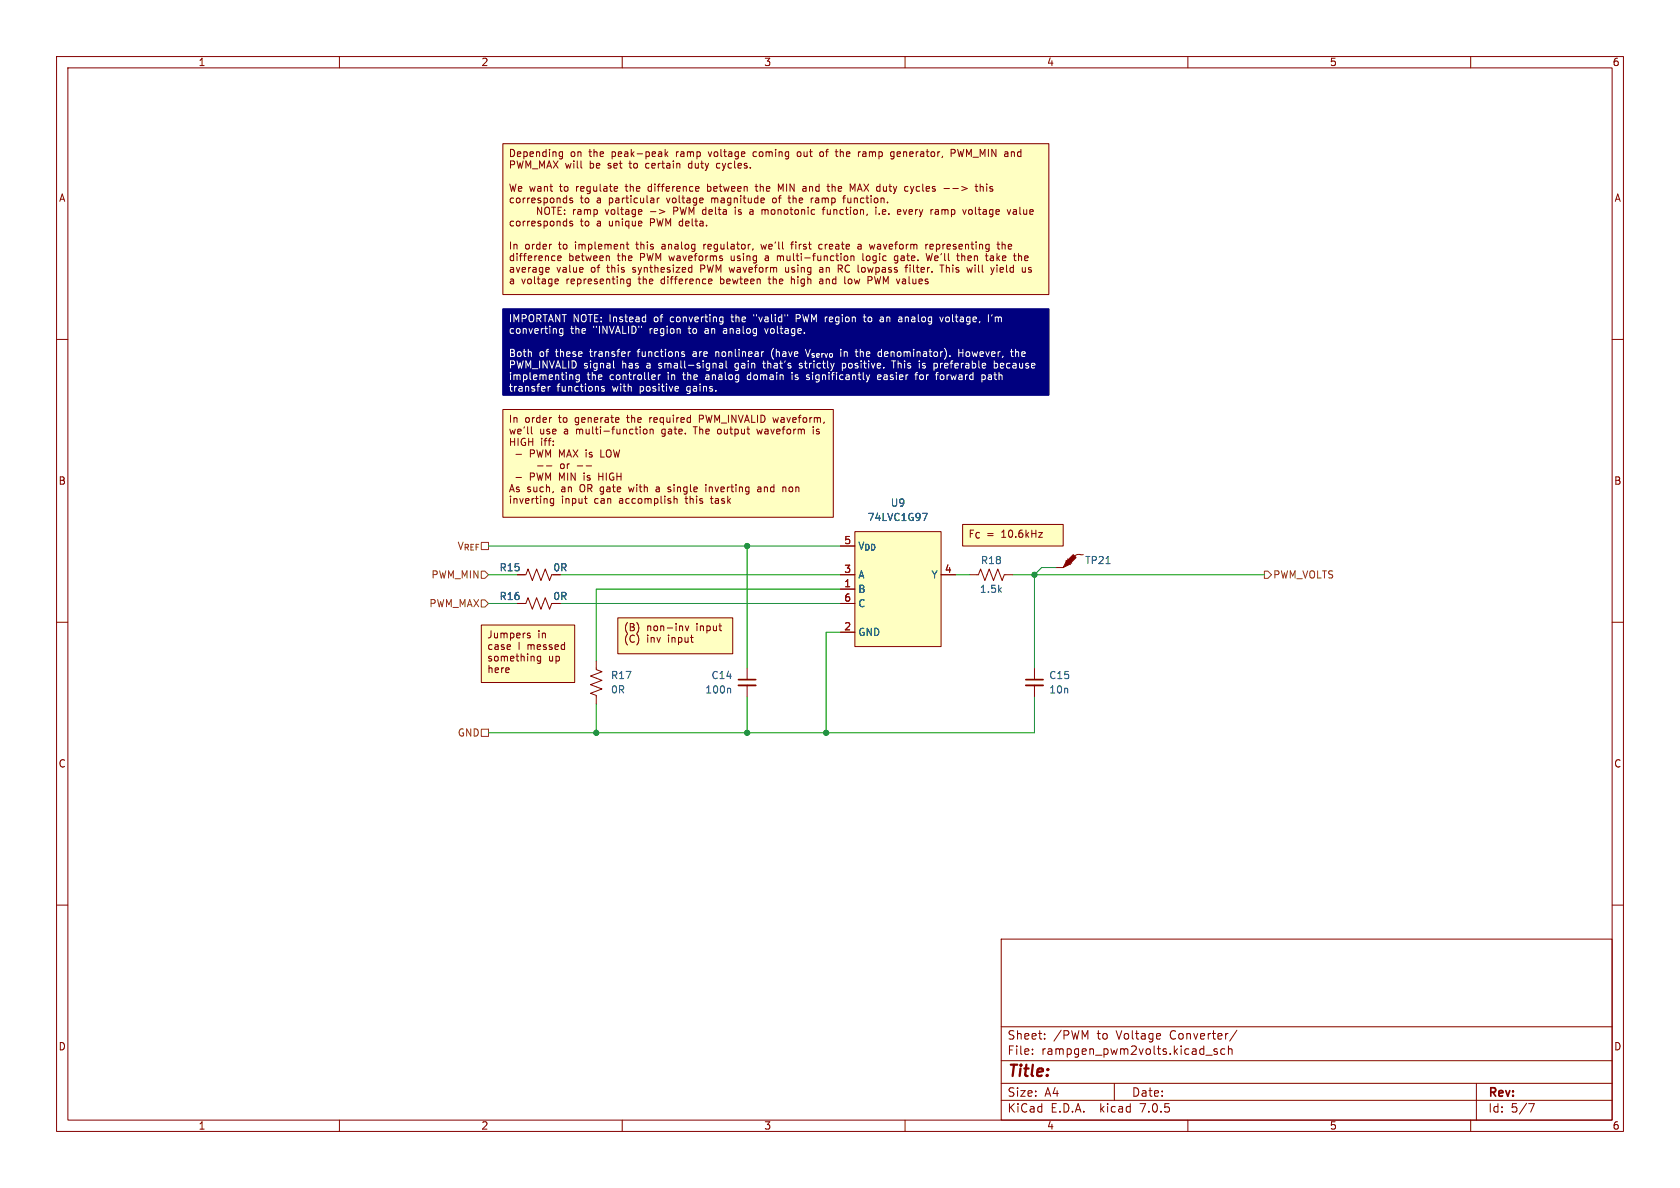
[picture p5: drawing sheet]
<svg xmlns="http://www.w3.org/2000/svg" width="297mm" height="210mm" viewBox="0 0 297 210" stroke-linecap="round" stroke-linejoin="round" font-family="sans-serif">
<path d="M0 0h297v210h-297z" fill="#fff" stroke="#fff" stroke-width=".18"/>
<g fill="none" stroke="#840000" stroke-width=".18">
<path d="M10 10h277v190h-277zM12 12h273v186h-273zM60 10v2M110 10v2M160 10v2M210 10v2M260 10v2M10 60h2M285 60h2M148.6 96.5h2.5M151.1 94h15.3v20.3h-15.3zM10 110h2"/>
<path d="M91.4 106.7h1.6l.3-1 .8 2 .8-2 .7 2 .8-2 .8 2 .3-1M91.4 101.6h1.6l.3-1 .8 2 .8-2 .7 2 .8-2 .8 2 .3-1M105.4 116.8v1.6l1 .3-2 .8 2 .8-2 .7 2 .8-2 .8 1 .3v1.6M132.1 118.1v2M148.6 106.7h2.5M148.6 101.6h2.5M148.6 104.1h2.5M148.6 111.8h2.5M166.4 101.6h2.5M285 110h2M132.1 121.2v2M10 160h2"/>
<path d="M285 160h2M177 166h108v32h-108zM60 198v2M110 198v2M160 198v2M177 194.5h108M177 191.5h108M177 187.5h108M177 181.5h108M182.5 186.3v.1M182.5 185.5v.1M184.7 183.6v.1"/>
<path d="M184.7 182.8v.1M197 191.5v3M205 182.7l.2 .4-.7 .1M205.1 183.6l-.1 .1M210 198v2M213.2 186.5h1.1M215.2 185.5l-.4-.1-.2 .2 .1 .2 .5 .2v.3h-.6M216.5 185.5l-.4-.1-.3 .3v.4l.2 .2h.5M217.2 185.5l.2-.1 .3 .1 .1 .9M217.2 184.9v1.5M218.7 182.1l-1.3 2M260 198v2"/>
<path d="M261 191.5v6.5M270.2 195.1h1l-.6 1.5"/>
</g>
<g fill="#ffffc2" stroke="#ffffc2" stroke-width=".18">
<path d="M109.2 109.2h20.3v6.4h-20.3z"/>
<path d="M88.9 25.4h96.5v26.7h-96.5z"/>
<path d="M85.1 110.5h16.5v10.2h-16.5z"/>
<path d="M88.9 72.4h58.4v19h-58.4z"/>
<path d="M170.2 92.7h17.8v3.8h-17.8z"/>
<path d="M151.1 94h15.3v20.3h-15.3z"/>
</g>
<path d="M88.9 54.6h96.5v15.3h-96.5z" fill="#00007f" stroke="#00007f" stroke-width=".18"/>
<path d="M130.6 121.2h3" fill="none" stroke="#840000" stroke-width=".33"/>
<path d="M130.6 120.1h3" fill="none" stroke="#840000" stroke-width=".3"/>
<path d="M163.1 90.7h.8l-.5 1.3M129 121.7l.2 .1v.7" fill="none" stroke="#006464" stroke-width=".18"/>
<g fill="#840000">
<path d="M188.5 99.3l.5 .5-1 .5z"/>
<path d="M188.5 99.3l1.2-1.3 .5 .6-1.2 1.2z"/>
</g>
<path d="M188.5 99.1l.7 .7M188.7 98.8l.8 .8" fill="none" stroke="#480000" stroke-width=".18"/>
<g fill="none" stroke="#840000" stroke-width=".18">
<path d="M88.9 25.4h96.5v26.7h-96.5zM95.8 36.6v1.3l-.8-1.3v1.3M96.3 37.1v.4a.42 .42 0 0 0 .4 .4 .42 .42 0 0 0 .4-.4v-.4M97.9 36.6v1.3M98.7 36.6v1.3h.6M98.7 37.2h.4M98.9 27.6l.2 .1 .3-.1M99.4 26.8v1.1l-.2 .2-.3-.1M99.4 26.9l-.3-.1-.2 .1M99.8 37.8v.1M99.8 37.1v.1M100.1 35l.1 .1"/>
<path d="M100.1 39.1l.1 .1M100.2 34.6v1.3M100.2 38.7v1.2M100.2 35.8l-.1 .1M100.2 39.9h-.1M100.8 39.2v.3l.4 .1 .1 .2-.2 .1h-.4M101.2 35.1l-.3-.1-.2 .2 .1 .2 .4 .1v.3h-.5M102.8 29.7h.1M108.8 33h.3l.1 .3-.6 .1M109.1 33.7l-.3 .1M113.4 37.8l-.3 .1M113.4 37.1l.1 .3-.6 .1"/>
<path d="M116.2 35v.9M116.6 35l-.4 .2M116.6 37.1l.9 .3-.9 .4M117.6 26.4v1.3M117.7 27.2l.4 .5M118.1 26.8l-.5 .5M123.2 33h.3l.1 .3-.6 .1M123.5 33.7l-.3 .1M133.5 33h.5M134.7 35l.4 .1v.2l-.6 .1M134.7 37.1v.8M134.9 37.1h-.1"/>
<path d="M135.1 35.8l-.4 .1M138 33.4l-.4-.9v1.3M139.3 35h.5M141.9 33.6l.2 .2h.3M142.3 33h-.3M142.4 33.3h-.3l-.2 .2M143.4 35v.9M143.7 35l-.3 .2M145 26.9l-.1 .2 .1 .5M145.5 36.8v1.1M146.2 33h.5M146.4 32.5v1.1l.3 .2"/>
<path d="M147.6 26.8h.5M147.8 26.4v1.1l.2 .2M149 35h.5M149.2 34.8v1.1M151.2 32.5l-.5 .9-.4-.9v1.3M151.8 26.8v.9M152.1 26.8l-.3 .3M154.8 37.1v.8M158 28l-.2 .1-.3-.1M158 26.9l-.3-.1-.3 .3 .2 .5h.4M159.2 37.1h-.4l-.1 .1v.6h.5M159.3 37.4l-.6 .1"/>
<path d="M160 33.7h.5M160 33h.5M164.9 37.1l-.3 .2M166.9 33.3h.9M168.8 26.5l-.7-.1v1.3M168.8 26.9l-.7 .2M170.2 37.1l.3 .8 .3-.8M172.4 33h.5M172.6 32.5v1.1l.3 .2M173.3 32.5v1.3M173.7 33l-.4 .1M178.1 37.1l.3 .8 .3-.8"/>
<path d="M96.7 47.3h.3l.1 .3-.6 .1M97 48.1h-.3M97.4 43.2h.1M98.3 49.3l.4 .1v.2l-.6 .1M98.6 45.7l.6-.2-.1-.2-.3-.1-.2 .2 .1 .6h.4M98.7 50.1l-.4 .1M107.7 45.3v.8M110.7 43.2h.5M110.9 42.8v1.1l.3 .1M111.4 49.4l-.3-.1-.3 .3 .1 .5h.5M111.4 49.3v1l-.2 .3-.3-.1M121.8 48.1h.5"/>
<path d="M121.8 47.3h.5M122.3 46.9v1.2M125.3 50.1h.5M125.3 49.4l.4-.1 .2 .3-.6 .1M127.6 45.7l.2 .1-.2 .3M133.1 44l-.1 .2M134.5 43.2l.3 .8M139.8 43.2h.5M140 42.8v1.2M145 47.3h-.1M145 47.6l-.1 .2 .1 .3M145 49.7l-.1 .2 .1 .3"/>
<path d="M145 49.3l-.1 .1M145.2 43.2h-.3l-.2 .2 .1 .5 .4 .1M148.2 46.9v1.2M148.2 47.5h.5M149.3 45.4l.2-.2 .3 .2 .1 .4-.1 .2-.3 .1-.2-.1zM149.3 48.9v1.1l.2 .2M150.4 45.4l.2-.2 .3 .1 .1 .8M150.4 45.2v.9M152.1 43.2h-.4M152.1 43.5h-.3l-.2 .2 .1 .3h.4M152.5 44.8v1.1l.2 .2M153.5 48.9v1.3"/>
<path d="M153.5 49.6h.4M153.9 44l.3-.6 .2 .6M158.2 46.4l.3 .1M158.6 45.2l-.4 .1-.1 .2 .1 .5 .4 .1M160.2 47v1.1M163.7 43.2v.8M163.7 44.8l.3 1.3 .3-.9M164 43.2l-.3 .2M166.5 46.9v1.2M169.3 44.8v1.1l.3 .2M171.9 47.3l-.2 .8-.3-.6-.2 .6M174.4 44.8v1.1l.3 .2"/>
<path d="M175.2 47.3l.3 .8M175.5 48.1l-.3 .4M175.8 47.3l-.3 .8M176.3 43.2h.4M176.4 42.8v1.1l.3 .1M179.2 45.2h.4M179.3 45.9l.3 .2M181.3 48l-.2 .1h-.3M181.3 47.3v.8M88.9 72.4h58.4v19h-58.4zM93.9 75.4v1.1l.2 .2M97.4 73.8h.1"/>
<path d="M97.8 78.6v.2M97.8 78v.1M109.2 73.8l.2 .3-.6 .1M109.4 74.6l-.2 .1M113.2 75.9v.8M113.8 76l.2-.1 .3 .1 .1 .5-.1 .1-.3 .1-.2-.1zM114.9 75.9v.8M115 75.9l-.1 .1M115.4 75.9l.1 .8M133.8 75.9l.2 .8M143.8 75.9v.8M91.2 80.3h1"/>
<path d="M91.2 84.4h1M95 82.4h1M96.6 82.4h1M97.5 88.1l-.2 .3v.3l.2 .3 .4-.1M97.8 88.1l.1 .1M97.8 86.9v.2M97.9 88.1v1.1l-.3 .2-.3-.1M102 82.4h1M103.6 88.9l.2 .1M103.6 82.4h1M119.2 87.7v1.3M119.6 88.2l.1 .8"/>
<path d="M124.8 85.7v.1M124.8 86.1v.8M134.3 86.1h-.3M134.4 86.4h-.3l-.2 .2 .1 .3h.4M138.4 86.1v.8M138.9 86.1h-.3l-.2 .1M148.6 96.5h2.5M170.2 92.7h17.8v3.8h-17.8zM183.6 94.1h.7l-.7 .9h.7M188.5 99.3l.5 .5-1 .5zM188.5 99.3l1.2-1.3 .5 .6-1.2 1.2zM191.5 98l-.2 .1a1.37 1.37 0 0 0-1.3 .2"/>
<path d="M85.1 110.5h16.5v10.2h-16.5zM91.4 101.6h1.3M91.4 106.7h1.3M93.3 112.3l.5 .2-.1 .2-.4 .1M93.3 112h.4M95.6 116v1l-.3 .3-.3-.1M95.6 116.1l-.4-.1-.2 .2 .1 .6h.5M109.2 109.2h20.3v6.4h-20.3zM120.6 110.7l.1 .8M121.2 110.6l.3 .9 .3-.9M122.1 112.7h.4M122.4 113.5h.1"/>
<path d="M127.1 110.6h.5M127.4 111.5h.2M148.6 101.6h2.5M148.6 106.7h2.5M148.6 104.1h2.5M148.6 111.8h2.5M166.4 101.6h2.5M171.4 101.6h1.6l.4-1 .7 2 .8-2 .7 2 .8-2 .8 2 .3-1h1.6M182.9 118.1v2M186.7 100.3h1.3M182.9 121.2v2"/>
</g>
<path d="M181.4 121.2h3" fill="none" stroke="#840000" stroke-width=".33"/>
<path d="M181.4 120.1h3" fill="none" stroke="#840000" stroke-width=".3"/>
<path d="M85.1 106h.6l.7 .7-.7 .6h-.6zM85.1 101h.6l.7 .6-.7 .6h-.6zM223.5 101h.7l.6 .6-.6 .6h-.7zM85.1 128.9h1.3v1.3h-1.3z" fill="none" stroke="#725600" stroke-width=".18"/>
<path d="M88.9 54.6h96.5v15.3h-96.5z" fill="none" stroke="#00007f" stroke-width=".18"/>
<g fill="none" stroke="#fff" stroke-width=".18">
<path d="M99.5 58.1v1l-.2 .3-.3-.1M99.5 58.1h-.4l-.2 .2 .1 .6h.5M114 56l.1 .1M114.1 55.6v1.3M114.1 56.8l-.1 .1M127.3 56.8h.5M127.3 56.1h.5M127.8 56v1.1l-.2 .2-.3-.1M135.2 58.1l.3 .8M139.2 55.6v.3M140.8 56.3h.4M141.2 55.6h-.4v1.3"/>
<path d="M152.6 56h.5M152.8 55.6v1.1l.2 .2M156 56l-.4 .1M156.1 56.4h-.4l-.1 .2v.2l.5 .1M158.9 56.8h.5M158.9 56.1h.5M159.4 56.3l-.5 .2M166.2 56l.3 .9 .3-.9M174.7 55.6v1.3M175.4 55.6l-.1 .3M96.9 68.3v.9M97 68.4l-.1 .1"/>
<path d="M101.2 66.3l.1 .8M101.9 66.4v.6l.1 .1 .4-.1M102.4 66.3v1l-.2 .2h-.3M106.8 68.4l-.3-.1-.2 .2 .1 .2 .4 .1v.3h-.5M108.5 63.8v1.1l.1 .2M111.1 62.2v.8M111.4 62.2l-.3 .2M115.7 66.3l.1 .3-.6 .1M115.8 67l-.1 .1M116.4 66.3v.8M116.4 66.4v.1M119.5 68.3l.4 .1v.2l-.6 .1"/>
<path d="M119.9 69.1l-.4 .1M120.5 62.4l.5 .4-.1 .2h-.4M121 62.2h-.3l-.2 .2M126.4 64.2l.2 .2v.7M127.2 64.3h.5v.8M127.7 64.5l-.4 .1-.2 .2 .2 .3 .4-.1M128.4 63.8v1.1l.1 .2M135 62.2h-.2M142.4 61.7l.4 1.3M142.6 67l.1 .1M142.6 66.3v.2l.1 .2M147.5 64.2l-.3 .9"/>
<path d="M148.9 64.2v1.3M148.9 65l.1 .1M151.2 62.2h.5M151.4 62.8l.3 .2M153.1 66.3l.4 .8M153.5 67.1l-.4 .4M153.8 66.3l-.3 .8M155.2 66.3l-.1 .6 .2 .2h.3M155.2 62.8l.3 .2h.3M155.7 66.6l-.6 .1M155.8 62.2h-.3l-.3 .2M161.7 66.3h.5"/>
<path d="M161.9 66v1.1M162.5 64.2v.9M165.1 65h.5M165.4 66.3h.4M165.6 65.9l-.1 1.2M167.9 62.9v.1M169.5 61.7v1.3M169.5 62.4h.7M173.6 66.3v1.2M174.1 66.3l.1 .2-.1 .5-.1 .1-.4-.1M175.8 63.8v1.3M175.9 64.2l-.1 .1"/>
<path d="M176.1 64.2l.3 .3v.3l-.3 .3-.3-.1M178.6 62.2h.5M178.8 61.7v1.1l.3 .2"/>
</g>
<g fill="none" stroke="#009600" stroke-width=".18">
<path d="M86.4 96.5h62.2M132.1 96.5v21.6M86.4 106.7h5M86.4 101.6h5M99.1 106.7h49.5M99.1 101.6h49.5M148.6 104.1h-43.2v12.7M148.6 111.8h-2.6v17.7M168.9 101.6h2.5M179.1 101.6h44.4M186.7 100.3h-2.6l-1.2 1.3v16.5M105.4 124.5v5"/>
<path d="M132.1 123.2v6.3M182.9 123.2v6.3h-96.5"/>
</g>
<path d="M163.1 90.7h.8l-.5 1.3" fill="none" stroke="#006464" stroke-width=".18"/>
<g fill="#009600" stroke="#009600" stroke-width=".18">
<circle cx="132.1" cy="129.5" r=".46"/>
<circle cx="105.4" cy="129.5" r=".46"/>
<circle cx="182.9" cy="101.6" r=".46"/>
<circle cx="146" cy="129.5" r=".46"/>
<circle cx="132.1" cy="96.5" r=".46"/>
</g>
<text font-size="2.8" fill="#840000" x="178" y="190.8">Title:</text>
<g font-size="2.1" fill="#840000">
<text x="178" y="183.9">Sheet:</text>
<text x="186.2" y="183.9">/PWM</text>
<text x="193.9" y="183.9">to</text>
<text x="197.3" y="183.9">Voltage</text>
<text x="206.8" y="183.9">Converter/</text>
<text x="178" y="186.6">File:</text>
<text x="184" y="186.6">rampgen_pwm2volts.kicad_sch</text>
<text x="178" y="196.8">KiCad</text>
<text x="178" y="194">Size:</text>
<text x="184.6" y="194">A4</text>
<text x="185.7" y="196.8">E.D.A.</text>
<text x="194.4" y="196.8">kicad</text>
<text x="200" y="194">Date:</text>
<text x="201.5" y="196.8">7.0.5</text>
<text x="263" y="194.2">Rev:</text>
<text x="263" y="196.8">Id:</text>
<text x="267" y="196.8">5/7</text>
</g>
<g font-size="1.8" fill="#840000">
<text x="35" y="11.8">1</text>
<text x="85" y="11.8">2</text>
<text x="135" y="11.8">3</text>
<text x="185" y="11.8">4</text>
<text x="235" y="11.8">5</text>
<text x="285" y="11.8">6</text>
<text x="89.9" y="28">Depending</text>
<text x="100.7" y="28">on</text>
<text x="104.1" y="28">the</text>
<text x="108.2" y="28">peak-peak</text>
<text x="119.7" y="28">ramp</text>
<text x="125.6" y="28">voltage</text>
<text x="133.6" y="28">coming</text>
<text x="141.5" y="28">out</text>
<text x="145.6" y="28">of</text>
<text x="148.6" y="28">the</text>
<text x="152.6" y="28">ramp</text>
<text x="158.5" y="28">generator,</text>
<text x="169.3" y="28">PWM_MIN and</text>
<text x="10.4" y="35.8">A</text>
<text x="89.9" y="30">PWM_MAX will</text>
<text x="89.9" y="34.1">We want</text>
<text x="98.9" y="34.1">to</text>
<text x="101.9" y="34.1">regulate</text>
<text x="104.2" y="30">be</text>
<text x="107.5" y="30">set</text>
<text x="110.8" y="34.1">the</text>
<text x="111.5" y="30">to</text>
<text x="114.4" y="30">certain</text>
<text x="114.9" y="34.1">difference</text>
<text x="122.1" y="30">duty</text>
<text x="125.4" y="34.1">between</text>
<text x="127.2" y="30">cycles.</text>
<text x="134.2" y="34.1">the</text>
<text x="138.2" y="34.1">MIN</text>
<text x="142.7" y="34.1">and</text>
<text x="147.2" y="34.1">the</text>
<text x="151.3" y="34.1">MAX duty</text>
<text x="161.2" y="34.1">cycles</text>
<text x="168.3" y="34.1">--&gt;</text>
<text x="174.1" y="34.1">this</text>
<text x="285.4" y="35.8">A</text>
<text x="89.9" y="36.2">corresponds</text>
<text x="89.9" y="40.3">corresponds</text>
<text x="101.1" y="38.2">ramp</text>
<text x="102.5" y="36.2">to</text>
<text x="102.5" y="40.3">to</text>
<text x="105.5" y="36.2">a</text>
<text x="105.5" y="40.3">a</text>
<text x="107" y="38.2">voltage</text>
<text x="107.7" y="36.2">particular</text>
<text x="107.7" y="40.3">unique</text>
<text x="115" y="38.2">-&gt;</text>
<text x="115.1" y="40.3">PWM delta.</text>
<text x="118.1" y="36.2">voltage</text>
<text x="119.2" y="38.2">PWM delta</text>
<text x="126" y="36.2">magnitude</text>
<text x="130.3" y="38.2">is</text>
<text x="133.1" y="38.2">a</text>
<text x="135.3" y="38.2">monotonic</text>
<text x="137" y="36.2">of</text>
<text x="140" y="36.2">the</text>
<text x="144" y="36.2">ramp</text>
<text x="146.3" y="38.2">function,</text>
<text x="149.9" y="36.2">function.</text>
<text x="155.7" y="38.2">i.e.</text>
<text x="159.7" y="38.2">every</text>
<text x="165.7" y="38.2">ramp</text>
<text x="171.6" y="38.2">voltage</text>
<text x="179.6" y="38.2">value</text>
<text x="89.9" y="44.4">In</text>
<text x="89.9" y="46.4">difference</text>
<text x="92.7" y="44.4">order</text>
<text x="98.8" y="44.4">to</text>
<text x="100.4" y="46.4">between</text>
<text x="101.7" y="44.4">implement</text>
<text x="109.2" y="46.4">the</text>
<text x="112.7" y="44.4">this</text>
<text x="113.2" y="46.4">PWM waveforms</text>
<text x="117.3" y="44.4">analog</text>
<text x="124.8" y="44.4">regulator,</text>
<text x="129.5" y="46.4">using</text>
<text x="135.1" y="44.4">we'll</text>
<text x="135.7" y="46.4">a</text>
<text x="137.9" y="46.4">multi-function</text>
<text x="140.6" y="44.4">first</text>
<text x="145.5" y="44.4">create</text>
<text x="152.6" y="44.4">a</text>
<text x="153.2" y="46.4">logic</text>
<text x="154.8" y="44.4">waveform</text>
<text x="158.9" y="46.4">gate.</text>
<text x="164.7" y="46.4">We'll</text>
<text x="164.8" y="44.4">representing</text>
<text x="170.3" y="46.4">then</text>
<text x="175.5" y="46.4">take</text>
<text x="177.7" y="44.4">the</text>
<text x="180.6" y="46.4">the</text>
<text x="89.9" y="48.5">average</text>
<text x="89.9" y="50.5">a</text>
<text x="92.1" y="50.5">voltage</text>
<text x="98.3" y="48.5">value</text>
<text x="100.1" y="50.5">representing</text>
<text x="104.4" y="48.5">of</text>
<text x="107.4" y="48.5">this</text>
<text x="112" y="48.5">synthesized</text>
<text x="113" y="50.5">the</text>
<text x="117" y="50.5">difference</text>
<text x="124.1" y="48.5">PWM waveform</text>
<text x="127.6" y="50.5">bewteen</text>
<text x="136.3" y="50.5">the</text>
<text x="139.4" y="48.5">using</text>
<text x="140.4" y="50.5">high</text>
<text x="145.5" y="48.5">an</text>
<text x="145.5" y="50.5">and</text>
<text x="148.9" y="48.5">RC lowpass</text>
<text x="150.1" y="50.5">low</text>
<text x="154.3" y="50.5">PWM values</text>
<text x="161.2" y="48.5">filter.</text>
<text x="167.5" y="48.5">This</text>
<text x="172.3" y="48.5">will</text>
<text x="176.7" y="48.5">yield</text>
<text x="182.2" y="48.5">us</text>
<text x="89.9" y="75">In</text>
<text x="89.9" y="77">we'll</text>
<text x="92.7" y="75">order</text>
<text x="95.3" y="77">use</text>
<text x="98.8" y="75">to</text>
<text x="99.7" y="77">a</text>
<text x="101.7" y="75">generate</text>
<text x="101.9" y="77">multi-function</text>
<text x="111" y="75">the</text>
<text x="115.1" y="75">required</text>
<text x="117.2" y="77">gate.</text>
<text x="123" y="77">The</text>
<text x="124" y="75">PWM_INVALID waveform,</text>
<text x="127.3" y="77">output</text>
<text x="134.4" y="77">waveform</text>
<text x="144.4" y="77">is</text>
<text x="89.9" y="79.1">HIGH iff:</text>
<text x="93.6" y="81.1">PWM MAX is</text>
<text x="98.9" y="83.2">or</text>
<text x="106.5" y="81.1">LOW</text>
<text x="10.3" y="85.8">B</text>
<text x="89.9" y="87.3">As such,</text>
<text x="89.9" y="89.3">inverting</text>
<text x="93.6" y="85.2">PWM MIN</text>
<text x="99.2" y="89.3">input</text>
<text x="99.2" y="87.3">an</text>
<text x="102.6" y="87.3">OR gate</text>
<text x="103.4" y="85.2">is</text>
<text x="105" y="89.3">can</text>
<text x="106.1" y="85.2">HIGH</text>
<text x="109.5" y="89.3">accomplish</text>
<text x="111.5" y="87.3">with</text>
<text x="116.4" y="87.3">a</text>
<text x="118.6" y="87.3">single</text>
<text x="121.4" y="89.3">this</text>
<text x="125.4" y="87.3">inverting</text>
<text x="126" y="89.3">task</text>
<text x="134.7" y="87.3">and</text>
<text x="139.3" y="87.3">non</text>
<text x="285.3" y="85.8">B</text>
<text x="171.1" y="95.3">F_{C}</text>
<text x="174.3" y="95.3">=</text>
<text x="177" y="95.3">10.6kHz</text>
<text x="97.8" y="101.2">0R</text>
<text x="97.8" y="106.2">0R</text>
<text x="86" y="113.1">Jumpers</text>
<text x="95" y="113.1">in</text>
<text x="110.2" y="111.8">(B)</text>
<text x="110.2" y="113.9">(C)</text>
<text x="114.2" y="111.8">non-inv</text>
<text x="114.2" y="113.9">inv</text>
<text x="118" y="113.9">input</text>
<text x="123.1" y="111.8">input</text>
<text x="86" y="115.1">case</text>
<text x="86" y="117.2">something</text>
<text x="86" y="119.2">here</text>
<text x="91.5" y="115.1">I messed</text>
<text x="96.9" y="117.2">up</text>
<text x="10.3" y="135.8">C</text>
<text x="285.3" y="135.8">C</text>
<text x="10.3" y="185.8">D</text>
<text x="285.3" y="185.8">D</text>
<text x="35" y="199.8">1</text>
<text x="85" y="199.8">2</text>
<text x="135" y="199.8">3</text>
<text x="185" y="199.8">4</text>
<text x="235" y="199.8">5</text>
<text x="285" y="199.8">6</text>
</g>
<g font-size="1.8" fill="#fff">
<text x="89.9" y="57.2">IMPORTANT NOTE: Instead</text>
<text x="89.9" y="59.3">converting</text>
<text x="100.8" y="59.3">the</text>
<text x="104.9" y="59.3">&quot;INVALID&quot;</text>
<text x="114.9" y="59.3">region</text>
<text x="115.7" y="57.2">of</text>
<text x="118.7" y="57.2">converting</text>
<text x="121.9" y="59.3">to</text>
<text x="124.9" y="59.3">an</text>
<text x="128.3" y="59.3">analog</text>
<text x="129.6" y="57.2">the</text>
<text x="133.7" y="57.2">&quot;valid&quot;</text>
<text x="135.8" y="59.3">voltage.</text>
<text x="141.2" y="57.2">PWM region</text>
<text x="153.5" y="57.2">to</text>
<text x="156.5" y="57.2">an</text>
<text x="159.9" y="57.2">analog</text>
<text x="167.4" y="57.2">voltage,</text>
<text x="176" y="57.2">I'm</text>
<text x="89.9" y="63.3">Both</text>
<text x="89.9" y="65.4">PWM_INVALID signal</text>
<text x="95.2" y="63.3">of</text>
<text x="98.2" y="63.3">these</text>
<text x="104.4" y="63.3">transfer</text>
<text x="109.9" y="65.4">has</text>
<text x="112.9" y="63.3">functions</text>
<text x="114.4" y="65.4">a</text>
<text x="116.6" y="65.4">small-signal</text>
<text x="122.8" y="63.3">are</text>
<text x="126.9" y="63.3">nonlinear</text>
<text x="130.2" y="65.4">gain</text>
<text x="135.4" y="65.4">that's</text>
<text x="136.9" y="63.3">(have</text>
<text x="141.8" y="65.4">strictly</text>
<text x="143.2" y="63.3">V_{servo}</text>
<text x="149.4" y="63.3">in</text>
<text x="149.5" y="65.4">positive.</text>
<text x="152.2" y="63.3">the</text>
<text x="156.3" y="63.3">denominator).</text>
<text x="158.5" y="65.4">This</text>
<text x="163.4" y="65.4">is</text>
<text x="166.1" y="65.4">preferable</text>
<text x="170.6" y="63.3">However,</text>
<text x="176.9" y="65.4">because</text>
<text x="180.1" y="63.3">the</text>
<text x="89.9" y="67.4">implementing</text>
<text x="89.9" y="69.5">transfer</text>
<text x="98.4" y="69.5">functions</text>
<text x="103.7" y="67.4">the</text>
<text x="107.8" y="67.4">controller</text>
<text x="108.2" y="69.5">with</text>
<text x="113.2" y="69.5">positive</text>
<text x="118.1" y="67.4">in</text>
<text x="121" y="67.4">the</text>
<text x="121.6" y="69.5">gains.</text>
<text x="125" y="67.4">analog</text>
<text x="132.5" y="67.4">domain</text>
<text x="140.5" y="67.4">is</text>
<text x="143.2" y="67.4">significantly</text>
<text x="155.9" y="67.4">easier</text>
<text x="162.8" y="67.4">for</text>
<text x="166.5" y="67.4">forward</text>
<text x="174.7" y="67.4">path</text>
</g>
<g font-size="1.8" fill="#006464">
<text x="157.4" y="89.7">U9</text>
<text x="153.3" y="92.3">74LVC1G97</text>
<text x="88.3" y="101.2">R15</text>
<text x="151.6" y="97.3">V_{DD}</text>
<text x="173.4" y="99.9">R18</text>
<text x="191.8" y="99.9">TP21</text>
<text x="88.3" y="106.2">R16</text>
<text x="151.6" y="105">B</text>
<text x="151.6" y="102.4">A</text>
<text x="151.6" y="107.5">C</text>
<text x="164.6" y="102.4">Y</text>
<text x="173.2" y="105">1.5k</text>
<text x="151.6" y="112.6">GND</text>
<text x="108" y="120.2">R17</text>
<text x="108" y="122.7">0R</text>
<text x="124.6" y="122.8">100n</text>
<text x="125.7" y="120.2">C14</text>
<text x="185.4" y="120.2">C15</text>
<text x="185.4" y="122.8">10n</text>
</g>
<g font-size="1.8" fill="#725600">
<text x="80.8" y="97.3">V_{REF}</text>
<text x="75.9" y="107.5">PWM_MAX</text>
<text x="76.2" y="102.4">PWM_MIN</text>
<text x="225" y="102.4">PWM_VOLTS</text>
<text x="80.9" y="130.4">GND</text>
</g>
<g font-size="1.8" fill="#a90000">
<text x="149.2" y="101.3">3</text>
<text x="149.2" y="96.3">5</text>
<text x="167" y="101.3">4</text>
<text x="149.2" y="103.9">1</text>
<text x="149.2" y="106.4">6</text>
<text x="149.2" y="111.5">2</text>
</g>
</svg>
